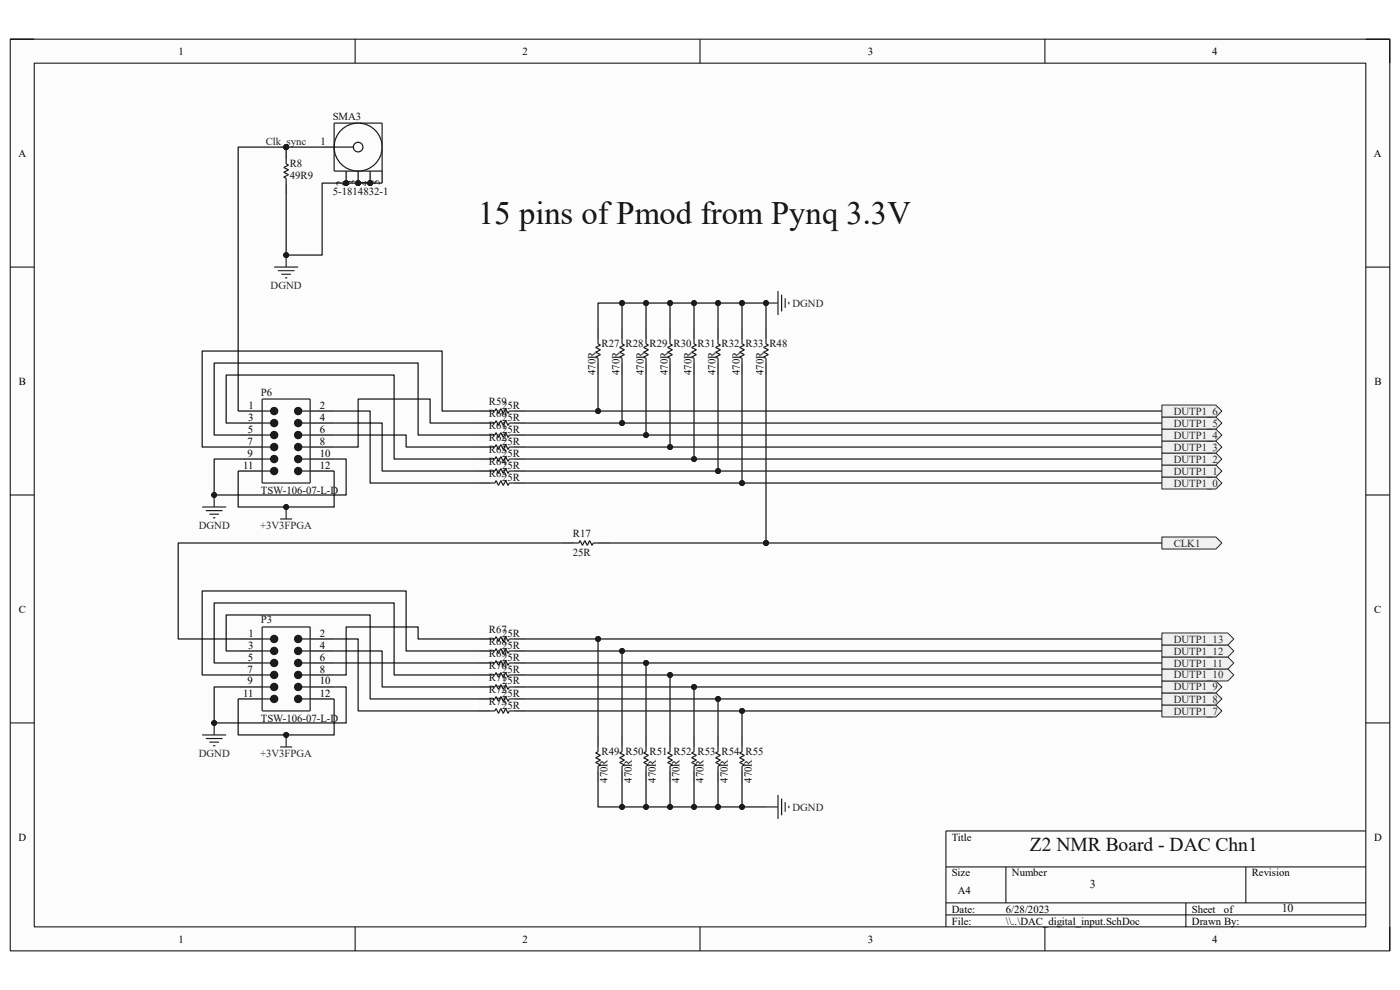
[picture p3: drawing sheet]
<svg xmlns="http://www.w3.org/2000/svg" width="297mm" height="210mm" viewBox="0 0 297 210" stroke-linecap="round" stroke-linejoin="round" font-family="sans-serif">
<path d="M2.2 8.3h292.7v193.4h-292.7z" fill-rule="evenodd" fill="#fcfcfc"/>
<path d="M2.2 8.3h292.7v193.4h-292.7z" fill="none" stroke="#000" stroke-width=".21"/>
<path d="M7.3 13.4h282.5v183.2h-282.5z" fill-rule="evenodd" fill="#fcfcfc"/>
<g fill="none" stroke="#000" stroke-width=".21">
<path d="M2.2 8.3h5.1M7.3 13.4h282.5v183.2h-282.5zM75.3 8.3v5.1M148.5 8.3v5.1M221.7 8.3v5.1M289.8 8.3h5.1v5.1M2.2 56.7h5.1M289.8 56.7h5.1M2.2 105h5.1M289.8 105h5.1M2.2 153.4h5.1M289.8 153.4h5.1"/>
<path d="M289.8 176.3h-89.1v20.3M75.3 196.6v5.1M148.5 196.6v5.1M200.7 183.9h89.1M200.7 191.5h89.1M200.7 194.1h89.1M213.4 183.9v7.6M221.7 196.6v5.1M251.6 191.5v5.1M264.3 183.9v7.6M294.9 196.6v5.1"/>
</g>
<path d="M42.9 107.6h5.1M43.7 108.3h3.5M44.4 109.1h2.1M45.2 109.8h.5M45.4 105v2.6" fill="none" stroke="#262626" stroke-width=".25"/>
<circle cx="45.4" cy="105" r=".51" fill="#0e0e0e"/>
<circle cx="45.4" cy="105" r=".51" fill="none" stroke="#0e0e0e" stroke-width=".21"/>
<path d="M42.9 155.9h5.1M43.7 156.7h3.5M44.4 157.4h2.1M45.2 158.2h.5M45.4 153.4v2.5" fill="none" stroke="#262626" stroke-width=".25"/>
<circle cx="45.4" cy="153.4" r=".51" fill="#0e0e0e"/>
<circle cx="45.4" cy="153.4" r=".51" fill="none" stroke="#0e0e0e" stroke-width=".21"/>
<path d="M246.5 113.9h11.4l1.3 1.3-1.3 1.3h-11.4z" fill-rule="evenodd" fill="#f0f0f0"/>
<path d="M246.5 113.9h11.4l1.3 1.3-1.3 1.3h-11.4z" fill="none" stroke="#262626" stroke-width=".21"/>
<path d="M246.5 101.2h11.4l1.3 1.3-1.3 1.2h-11.4z" fill-rule="evenodd" fill="#f0f0f0"/>
<path d="M246.5 101.2h11.4l1.3 1.3-1.3 1.2h-11.4z" fill="none" stroke="#262626" stroke-width=".21"/>
<path d="M246.5 98.6h11.4l1.3 1.3-1.3 1.3h-11.4z" fill-rule="evenodd" fill="#f0f0f0"/>
<path d="M246.5 98.6h11.4l1.3 1.3-1.3 1.3h-11.4z" fill="none" stroke="#262626" stroke-width=".21"/>
<path d="M246.5 96.1h11.4l1.3 1.3-1.3 1.2h-11.4z" fill-rule="evenodd" fill="#f0f0f0"/>
<path d="M246.5 96.1h11.4l1.3 1.3-1.3 1.2h-11.4z" fill="none" stroke="#262626" stroke-width=".21"/>
<path d="M246.5 93.6h11.4l1.3 1.2-1.3 1.3h-11.4z" fill-rule="evenodd" fill="#f0f0f0"/>
<path d="M246.5 93.6h11.4l1.3 1.2-1.3 1.3h-11.4z" fill="none" stroke="#262626" stroke-width=".21"/>
<path d="M246.5 91h11.4l1.3 1.3-1.3 1.3h-11.4z" fill-rule="evenodd" fill="#f0f0f0"/>
<path d="M246.5 91h11.4l1.3 1.3-1.3 1.3h-11.4z" fill="none" stroke="#262626" stroke-width=".21"/>
<path d="M246.5 88.5h11.4l1.3 1.2-1.3 1.3h-11.4z" fill-rule="evenodd" fill="#f0f0f0"/>
<path d="M246.5 88.5h11.4l1.3 1.2-1.3 1.3h-11.4z" fill="none" stroke="#262626" stroke-width=".21"/>
<path d="M246.5 85.9h11.4l1.3 1.3-1.3 1.3h-11.4z" fill-rule="evenodd" fill="#f0f0f0"/>
<path d="M246.5 85.9h11.4l1.3 1.3-1.3 1.3h-11.4z" fill="none" stroke="#262626" stroke-width=".21"/>
<path d="M246.5 149.6h11.4l1.3 1.2-1.3 1.3h-11.4z" fill-rule="evenodd" fill="#f0f0f0"/>
<path d="M246.5 149.6h11.4l1.3 1.2-1.3 1.3h-11.4z" fill="none" stroke="#262626" stroke-width=".21"/>
<path d="M246.5 147h11.4l1.3 1.3-1.3 1.3h-11.4z" fill-rule="evenodd" fill="#f0f0f0"/>
<path d="M246.5 147h11.4l1.3 1.3-1.3 1.3h-11.4z" fill="none" stroke="#262626" stroke-width=".21"/>
<path d="M246.5 144.5h11.4l1.3 1.2-1.3 1.3h-11.4z" fill-rule="evenodd" fill="#f0f0f0"/>
<path d="M246.5 144.5h11.4l1.3 1.2-1.3 1.3h-11.4z" fill="none" stroke="#262626" stroke-width=".21"/>
<path d="M246.5 141.9h14l1.3 1.3-1.3 1.3h-14z" fill-rule="evenodd" fill="#f0f0f0"/>
<path d="M246.5 141.9h14l1.3 1.3-1.3 1.3h-14z" fill="none" stroke="#262626" stroke-width=".21"/>
<path d="M246.5 139.4h14l1.3 1.2-1.3 1.3h-14z" fill-rule="evenodd" fill="#f0f0f0"/>
<path d="M246.5 139.4h14l1.3 1.2-1.3 1.3h-14z" fill="none" stroke="#262626" stroke-width=".21"/>
<path d="M246.5 136.8h14l1.3 1.3-1.3 1.3h-14z" fill-rule="evenodd" fill="#f0f0f0"/>
<path d="M246.5 136.8h14l1.3 1.3-1.3 1.3h-14z" fill="none" stroke="#262626" stroke-width=".21"/>
<path d="M246.5 134.3h14l1.3 1.3-1.3 1.2h-14z" fill-rule="evenodd" fill="#f0f0f0"/>
<path d="M246.5 134.3h14l1.3 1.3-1.3 1.2h-14z" fill="none" stroke="#262626" stroke-width=".21"/>
<g fill="none" stroke="#000" stroke-width=".25">
<path d="M126.9 69.4v2.5M126.9 77v2.6M132 69.4v2.5M132 77v2.6M137.1 69.4v2.5M137.1 77v2.6M142.1 69.4v2.5M142.1 77v2.6M147.2 69.4v2.5M147.2 77v2.6M152.3 69.4v2.5M152.3 77v2.6"/>
<path d="M157.4 69.4v2.5M157.4 77v2.6M162.5 69.4v2.5M162.5 77v2.6M50.5 87.2h5.1M50.5 92.3h5.1M50.5 89.7h5.1M50.5 94.8h5.1M50.5 97.4h5.1M50.5 99.9h5.1M65.8 87.2h5.1M65.8 92.3h5.1"/>
<path d="M65.8 89.7h5.1M65.8 94.8h5.1M65.8 97.4h5.1M65.8 99.9h5.1M119.2 115.2h2.6M126.9 115.2h2.5M126.9 155.9v2.6M132 155.9v2.6M137.1 155.9v2.6M142.1 155.9v2.6M147.2 155.9v2.6M152.3 155.9v2.6"/>
<path d="M157.4 155.9v2.6M126.9 163.5v2.6M132 163.5v2.6M137.1 163.5v2.6M142.1 163.5v2.6M147.2 163.5v2.6M152.3 163.5v2.6M157.4 163.5v2.6"/>
</g>
<g fill="none" stroke="#1c1c1c" stroke-width=".25">
<path d="M126.9 71.9v1l.5 .3-1 .5 1 .5-1 .5 1 .5-1 .5 .5 .3v1M132 71.9v1l.5 .3-1 .5 1 .5-1 .5 1 .5-1 .5 .5 .3v1M137.1 71.9v1l.5 .3-1.1 .5 1.1 .5-1.1 .5 1.1 .5-1.1 .5 .6 .3v1M142.1 71.9v1l.6 .3-1.1 .5 1.1 .5-1.1 .5 1.1 .5-1.1 .5 .5 .3v1M147.2 71.9v1l.5 .3-1 .5 1 .5-1 .5 1 .5-1 .5 .5 .3v1M152.3 71.9v1l.5 .3-1 .5 1 .5-1 .5 1 .5-1 .5 .5 .3v1M157.4 71.9v1l.5 .3-1 .5 1 .5-1 .5 1 .5-1 .5 .5 .3v1M162.5 71.9v1l.5 .3-1 .5 1 .5-1 .5 1 .5-1 .5 .5 .3v1M55.6 87.2h1.8M121.8 115.2h1l.3-.5 .5 1 .5-1 .5 1 .5-1 .5 1 .3-.5h1M126.9 158.5v1l-.5 .2 1 .5-1 .5 1 .6-1 .5 1 .5-.5 .2v1M132 158.5v1l-.5 .2 1 .5-1 .5 1 .6-1 .5 1 .5-.5 .2v1"/>
<path d="M137.1 158.5v1l-.6 .2 1.1 .5-1.1 .5 1.1 .6-1.1 .5 1.1 .5-.5 .2v1M142.1 158.5v1l-.5 .2 1.1 .5-1.1 .5 1.1 .6-1.1 .5 1.1 .5-.6 .2v1M147.2 158.5v1l-.5 .2 1 .5-1 .5 1 .6-1 .5 1 .5-.5 .2v1M152.3 158.5v1l-.5 .2 1 .5-1 .5 1 .6-1 .5 1 .5-.5 .2v1M157.4 158.5v1l-.5 .2 1 .5-1 .5 1 .6-1 .5 1 .5-.5 .2v1"/>
</g>
<path d="M162.5 171.2h2.6M165.1 168.6v5.1M165.8 169.4v3.6M166.6 170.2v2M167.3 170.9v.5" fill="none" stroke="#262626" stroke-width=".25"/>
<circle cx="58.2" cy="87.2" r=".76" fill="#1c1c1c"/>
<g fill="none" stroke="#1c1c1c" stroke-width=".25">
<path d="M55.6 84.6h10.2v17.9h-10.2zM64 87.2h1.8"/>
<circle cx="58.2" cy="87.2" r=".76"/>
</g>
<circle cx="63.3" cy="87.2" r=".76" fill="#1c1c1c"/>
<g fill="none" stroke="#1c1c1c" stroke-width=".25">
<path d="M55.6 89.7h1.8M55.6 92.3h1.8M55.6 94.8h1.8M64 89.7h1.8M64 92.3h1.8M64 94.8h1.8"/>
<circle cx="63.3" cy="87.2" r=".76"/>
</g>
<circle cx="58.2" cy="89.7" r=".76" fill="#1c1c1c"/>
<circle cx="58.2" cy="89.7" r=".76" fill="none" stroke="#1c1c1c" stroke-width=".25"/>
<circle cx="63.3" cy="89.7" r=".76" fill="#1c1c1c"/>
<circle cx="63.3" cy="89.7" r=".76" fill="none" stroke="#1c1c1c" stroke-width=".25"/>
<circle cx="58.2" cy="92.3" r=".76" fill="#1c1c1c"/>
<circle cx="58.2" cy="92.3" r=".76" fill="none" stroke="#1c1c1c" stroke-width=".25"/>
<circle cx="63.3" cy="92.3" r=".76" fill="#1c1c1c"/>
<circle cx="63.3" cy="92.3" r=".76" fill="none" stroke="#1c1c1c" stroke-width=".25"/>
<circle cx="58.2" cy="94.8" r=".76" fill="#1c1c1c"/>
<circle cx="58.2" cy="94.8" r=".76" fill="none" stroke="#1c1c1c" stroke-width=".25"/>
<circle cx="63.3" cy="94.8" r=".76" fill="#1c1c1c"/>
<g fill="none" stroke="#1c1c1c" stroke-width=".25">
<path d="M55.6 97.4h1.8M55.6 99.9h1.8M64 97.4h1.8M64 99.9h1.8"/>
<circle cx="63.3" cy="94.8" r=".76"/>
</g>
<circle cx="58.2" cy="97.4" r=".76" fill="#1c1c1c"/>
<circle cx="58.2" cy="97.4" r=".76" fill="none" stroke="#1c1c1c" stroke-width=".25"/>
<circle cx="63.3" cy="97.4" r=".76" fill="#1c1c1c"/>
<circle cx="63.3" cy="97.4" r=".76" fill="none" stroke="#1c1c1c" stroke-width=".25"/>
<circle cx="58.2" cy="99.9" r=".76" fill="#1c1c1c"/>
<circle cx="58.2" cy="99.9" r=".76" fill="none" stroke="#1c1c1c" stroke-width=".25"/>
<circle cx="63.3" cy="99.9" r=".76" fill="#1c1c1c"/>
<g fill="none" stroke="#1c1c1c" stroke-width=".25">
<path d="M55.6 135.6h1.8"/>
<circle cx="63.3" cy="99.9" r=".76"/>
</g>
<path d="M50.5 135.6h5.1M50.5 138.1h5.1M65.8 135.6h5.1M65.8 138.1h5.1M50.5 140.6h5.1M50.5 143.2h5.1M50.5 145.7h5.1M50.5 148.3h5.1M65.8 140.6h5.1M65.8 143.2h5.1M65.8 145.7h5.1M65.8 148.3h5.1" fill="none" stroke="#000" stroke-width=".25"/>
<circle cx="58.2" cy="135.6" r=".76" fill="#1c1c1c"/>
<g fill="none" stroke="#1c1c1c" stroke-width=".25">
<path d="M55.6 133h10.2v17.8h-10.2zM64 135.6h1.8"/>
<circle cx="58.2" cy="135.6" r=".76"/>
</g>
<circle cx="63.3" cy="135.6" r=".76" fill="#1c1c1c"/>
<g fill="none" stroke="#1c1c1c" stroke-width=".25">
<path d="M55.6 138.1h1.8M64 138.1h1.8M55.6 140.6h1.8M55.6 143.2h1.8M64 140.6h1.8M64 143.2h1.8"/>
<circle cx="63.3" cy="135.6" r=".76"/>
</g>
<circle cx="58.2" cy="138.1" r=".76" fill="#1c1c1c"/>
<circle cx="58.2" cy="138.1" r=".76" fill="none" stroke="#1c1c1c" stroke-width=".25"/>
<circle cx="63.3" cy="138.1" r=".76" fill="#1c1c1c"/>
<circle cx="63.3" cy="138.1" r=".76" fill="none" stroke="#1c1c1c" stroke-width=".25"/>
<circle cx="58.2" cy="140.6" r=".76" fill="#1c1c1c"/>
<circle cx="58.2" cy="140.6" r=".76" fill="none" stroke="#1c1c1c" stroke-width=".25"/>
<circle cx="63.3" cy="140.6" r=".76" fill="#1c1c1c"/>
<circle cx="63.3" cy="140.6" r=".76" fill="none" stroke="#1c1c1c" stroke-width=".25"/>
<circle cx="58.2" cy="143.2" r=".76" fill="#1c1c1c"/>
<circle cx="58.2" cy="143.2" r=".76" fill="none" stroke="#1c1c1c" stroke-width=".25"/>
<circle cx="63.3" cy="143.2" r=".76" fill="#1c1c1c"/>
<g fill="none" stroke="#1c1c1c" stroke-width=".25">
<path d="M55.6 145.7h1.8M55.6 148.3h1.8M64 145.7h1.8M64 148.3h1.8"/>
<circle cx="63.3" cy="143.2" r=".76"/>
</g>
<circle cx="58.2" cy="145.7" r=".76" fill="#1c1c1c"/>
<circle cx="58.2" cy="145.7" r=".76" fill="none" stroke="#1c1c1c" stroke-width=".25"/>
<circle cx="63.3" cy="145.7" r=".76" fill="#1c1c1c"/>
<circle cx="63.3" cy="145.7" r=".76" fill="none" stroke="#1c1c1c" stroke-width=".25"/>
<circle cx="58.2" cy="148.3" r=".76" fill="#1c1c1c"/>
<circle cx="58.2" cy="148.3" r=".76" fill="none" stroke="#1c1c1c" stroke-width=".25"/>
<circle cx="63.3" cy="148.3" r=".76" fill="#1c1c1c"/>
<circle cx="63.3" cy="148.3" r=".76" fill="none" stroke="#1c1c1c" stroke-width=".25"/>
<path d="M162.5 64.3h2.6M165.1 61.7v5.1M165.8 62.5v3.6M166.6 63.3v2M167.3 64v.5" fill="none" stroke="#262626" stroke-width=".25"/>
<circle cx="162.5" cy="64.3" r=".51" fill="#0e0e0e"/>
<circle cx="162.5" cy="64.3" r=".51" fill="none" stroke="#0e0e0e" stroke-width=".21"/>
<g fill="none" stroke="#000" stroke-width=".25">
<path d="M101.4 87.2h2.6M101.4 89.7h2.6M101.4 92.3h2.6M101.4 94.8h2.6M101.4 97.4h2.6M101.4 99.9h2.6M109.1 87.2h2.5M109.1 89.7h2.5M109.1 92.3h2.5M109.1 94.8h2.5M109.1 97.4h2.5M109.1 99.9h2.5"/>
<path d="M101.4 102.5h2.6M109.1 102.5h2.5M101.4 135.6h2.6M101.4 138.1h2.6M109.1 135.6h2.5M109.1 138.1h2.5M101.4 140.6h2.6M101.4 148.3h2.6M101.4 145.7h2.6M101.4 150.8h2.6M101.4 143.2h2.6M109.1 140.6h2.5"/>
<path d="M109.1 148.3h2.5M109.1 145.7h2.5M109.1 150.8h2.5M109.1 143.2h2.5"/>
</g>
<g fill="none" stroke="#1c1c1c" stroke-width=".25">
<path d="M104 87.2h1l.2-.5 .6 1 .5-1 .5 1 .5-1 .5 1 .2-.5h1.1M104 89.7h1l.2-.5 .6 1 .5-1 .5 1 .5-1 .5 1 .2-.5h1.1M104 92.3h1l.2-.5 .6 1 .5-1 .5 1 .5-1 .5 1 .2-.5h1.1M104 94.8h1l.2-.5 .6 1 .5-1 .5 1 .5-1 .5 1 .2-.5h1.1M104 97.4h1l.2-.5 .6 1 .5-1 .5 1 .5-1 .5 1 .2-.5h1.1M104 99.9h1l.2-.5 .6 1 .5-1 .5 1 .5-1 .5 1 .2-.5h1.1M104 102.5h1l.2-.5 .6 1 .5-1 .5 1 .5-1 .5 1 .2-.5h1.1M104 135.6h1l.2-.6 .6 1.1 .5-1.1 .5 1.1 .5-1.1 .5 1.1 .2-.5h1.1M104 138.1h1l.2-.5 .6 1 .5-1 .5 1 .5-1 .5 1 .2-.5h1.1M104 140.6h1l.2-.5 .6 1 .5-1 .5 1 .5-1 .5 1 .2-.5h1.1M104 148.3h1l.2-.5 .6 1 .5-1 .5 1 .5-1 .5 1 .2-.5h1.1M104 145.7h1l.2-.5 .6 1 .5-1 .5 1 .5-1 .5 1 .2-.5h1.1"/>
<path d="M104 150.8h1l.2-.5 .6 1 .5-1 .5 1 .5-1 .5 1 .2-.5h1.1M104 143.2h1l.2-.5 .6 1 .5-1 .5 1 .5-1 .5 1 .2-.5h1.1"/>
</g>
<path d="M59.4 158.5h2.6M60.7 155.9v2.6" fill="none" stroke="#262626" stroke-width=".25"/>
<circle cx="60.7" cy="155.9" r=".51" fill="#0e0e0e"/>
<circle cx="60.7" cy="155.9" r=".51" fill="none" stroke="#0e0e0e" stroke-width=".21"/>
<path d="M59.4 110.1h2.6M60.7 107.6v2.5" fill="none" stroke="#262626" stroke-width=".25"/>
<circle cx="60.7" cy="107.6" r=".51" fill="#0e0e0e"/>
<circle cx="60.7" cy="107.6" r=".51" fill="none" stroke="#0e0e0e" stroke-width=".21"/>
<circle cx="60.7" cy="31.2" r=".51" fill="#0e0e0e"/>
<circle cx="60.7" cy="31.2" r=".51" fill="none" stroke="#0e0e0e" stroke-width=".21"/>
<path d="M60.7 31.2v2.6" fill="none" stroke="#000" stroke-width=".25"/>
<circle cx="60.7" cy="31.2" r=".51" fill="#0e0e0e"/>
<circle cx="60.7" cy="31.2" r=".51" fill="none" stroke="#0e0e0e" stroke-width=".21"/>
<path d="M60.7 38.8v2.6" fill="none" stroke="#000" stroke-width=".25"/>
<path d="M60.7 33.8v1l.5 .2-1 .5 1 .5-1 .5 1 .6-1 .5 .5 .2v1" fill="none" stroke="#1c1c1c" stroke-width=".25"/>
<path d="M58.2 56.7h5M58.9 57.4h3.6M59.7 58.2h2M60.4 58.9h.6M60.7 54.1v2.6" fill="none" stroke="#262626" stroke-width=".25"/>
<circle cx="60.7" cy="54.1" r=".51" fill="#0e0e0e"/>
<circle cx="60.7" cy="54.1" r=".51" fill="none" stroke="#0e0e0e" stroke-width=".21"/>
<circle cx="60.7" cy="31.2" r=".51" fill="#0e0e0e"/>
<circle cx="60.7" cy="31.2" r=".51" fill="none" stroke="#0e0e0e" stroke-width=".21"/>
<path d="M68.3 31.2h-17.8v56" fill="none" stroke="#0e0e0e" stroke-width=".25"/>
<circle cx="60.7" cy="31.2" r=".51" fill="#0e0e0e"/>
<circle cx="60.7" cy="31.2" r=".51" fill="none" stroke="#0e0e0e" stroke-width=".21"/>
<circle cx="73.4" cy="38.8" r=".51" fill="#0e0e0e"/>
<circle cx="73.4" cy="38.8" r=".51" fill="none" stroke="#0e0e0e" stroke-width=".21"/>
<circle cx="76" cy="38.8" r=".51" fill="#0e0e0e"/>
<circle cx="76" cy="38.8" r=".51" fill="none" stroke="#0e0e0e" stroke-width=".21"/>
<circle cx="78.5" cy="38.8" r=".51" fill="#0e0e0e"/>
<circle cx="78.5" cy="38.8" r=".51" fill="none" stroke="#0e0e0e" stroke-width=".21"/>
<path d="M68.3 31.2h2.6M73.4 36.3v2.5M81.1 36.3v2.5" fill="none" stroke="#000" stroke-width=".25"/>
<g fill="none" stroke="#1c1c1c" stroke-width=".25">
<circle cx="76" cy="31.2" r="1.02"/>
<circle cx="76" cy="31.2" r="5.1"/>
</g>
<circle cx="73.4" cy="38.8" r=".51" fill="#0e0e0e"/>
<circle cx="73.4" cy="38.8" r=".51" fill="none" stroke="#0e0e0e" stroke-width=".21"/>
<path d="M76 36.3v2.5" fill="none" stroke="#000" stroke-width=".25"/>
<circle cx="76" cy="38.8" r=".51" fill="#0e0e0e"/>
<circle cx="76" cy="38.8" r=".51" fill="none" stroke="#0e0e0e" stroke-width=".21"/>
<path d="M78.5 36.3v2.5" fill="none" stroke="#000" stroke-width=".25"/>
<circle cx="78.5" cy="38.8" r=".51" fill="#0e0e0e"/>
<circle cx="78.5" cy="38.8" r=".51" fill="none" stroke="#0e0e0e" stroke-width=".21"/>
<path d="M70.9 26.1h10.2v10.2h-10.2zM70.9 31.2h4.1" fill="none" stroke="#1c1c1c" stroke-width=".25"/>
<path d="M101.4 87.2h-7.6v-12.7h-50.9v20.3h7.6M119.2 115.2h-81.4v20.4h12.7M101.4 138.1h-15.2v-12.7h-43.3v17.8h7.6M50.5 145.7h-5.1v7.7h28v-7.7h-2.5" fill="none" stroke="#0e0e0e" stroke-width=".25"/>
<circle cx="45.4" cy="153.4" r=".51" fill="#0e0e0e"/>
<circle cx="45.4" cy="153.4" r=".51" fill="none" stroke="#0e0e0e" stroke-width=".21"/>
<path d="M50.5 97.4h-5.1v7.6h28v-7.6h-2.5M50.5 140.6h-5.1v-12.7h38.2v15.3h17.8" fill="none" stroke="#0e0e0e" stroke-width=".25"/>
<circle cx="45.4" cy="105" r=".51" fill="#0e0e0e"/>
<circle cx="45.4" cy="105" r=".51" fill="none" stroke="#0e0e0e" stroke-width=".21"/>
<path d="M50.5 92.3h-5.1v-15.3h43.3v15.3h12.7M50.5 89.7h-2.5v-10.1h35.6v17.8h17.8M50.5 138.1h-2.5v-7.6h30.5v17.8h22.9M50.5 148.3v7.6h20.4v-7.6" fill="none" stroke="#0e0e0e" stroke-width=".25"/>
<circle cx="60.7" cy="155.9" r=".51" fill="#0e0e0e"/>
<circle cx="60.7" cy="155.9" r=".51" fill="none" stroke="#0e0e0e" stroke-width=".21"/>
<path d="M50.5 99.9v7.7h20.4v-7.7" fill="none" stroke="#0e0e0e" stroke-width=".25"/>
<circle cx="60.7" cy="107.6" r=".51" fill="#0e0e0e"/>
<circle cx="60.7" cy="107.6" r=".51" fill="none" stroke="#0e0e0e" stroke-width=".21"/>
<path d="M70.9 92.3h15.3v2.5h15.2M70.9 89.7h10.2v10.2h20.3M70.9 87.2h7.6v15.3h22.9M101.4 89.7h-10.2v-5h-15.2v10.1h-5.1M70.9 138.1h10.2v7.6h20.3M70.9 135.6h5.1v15.2h25.4M101.4 135.6h-12.7v-2.6h-15.3v10.2h-2.5M70.9 140.6h30.5M111.6 150.8h134.9" fill="none" stroke="#0e0e0e" stroke-width=".25"/>
<circle cx="157.4" cy="150.8" r=".51" fill="#0e0e0e"/>
<circle cx="157.4" cy="150.8" r=".51" fill="none" stroke="#0e0e0e" stroke-width=".21"/>
<path d="M111.6 148.3h134.9" fill="none" stroke="#0e0e0e" stroke-width=".25"/>
<circle cx="152.3" cy="148.3" r=".51" fill="#0e0e0e"/>
<circle cx="152.3" cy="148.3" r=".51" fill="none" stroke="#0e0e0e" stroke-width=".21"/>
<path d="M111.6 145.7h134.9" fill="none" stroke="#0e0e0e" stroke-width=".25"/>
<circle cx="147.2" cy="145.7" r=".51" fill="#0e0e0e"/>
<circle cx="147.2" cy="145.7" r=".51" fill="none" stroke="#0e0e0e" stroke-width=".21"/>
<path d="M111.6 143.2h134.9" fill="none" stroke="#0e0e0e" stroke-width=".25"/>
<circle cx="142.1" cy="143.2" r=".51" fill="#0e0e0e"/>
<circle cx="142.1" cy="143.2" r=".51" fill="none" stroke="#0e0e0e" stroke-width=".21"/>
<path d="M111.6 140.6h134.9" fill="none" stroke="#0e0e0e" stroke-width=".25"/>
<circle cx="137.1" cy="140.6" r=".51" fill="#0e0e0e"/>
<circle cx="137.1" cy="140.6" r=".51" fill="none" stroke="#0e0e0e" stroke-width=".21"/>
<path d="M111.6 138.1h134.9" fill="none" stroke="#0e0e0e" stroke-width=".25"/>
<circle cx="132" cy="138.1" r=".51" fill="#0e0e0e"/>
<circle cx="132" cy="138.1" r=".51" fill="none" stroke="#0e0e0e" stroke-width=".21"/>
<path d="M111.6 135.6h134.9" fill="none" stroke="#0e0e0e" stroke-width=".25"/>
<circle cx="126.9" cy="135.6" r=".51" fill="#0e0e0e"/>
<circle cx="126.9" cy="135.6" r=".51" fill="none" stroke="#0e0e0e" stroke-width=".21"/>
<path d="M111.6 102.5h134.9" fill="none" stroke="#0e0e0e" stroke-width=".25"/>
<circle cx="157.4" cy="102.5" r=".51" fill="#0e0e0e"/>
<circle cx="157.4" cy="102.5" r=".51" fill="none" stroke="#0e0e0e" stroke-width=".21"/>
<path d="M111.6 99.9h134.9" fill="none" stroke="#0e0e0e" stroke-width=".25"/>
<circle cx="152.3" cy="99.9" r=".51" fill="#0e0e0e"/>
<circle cx="152.3" cy="99.9" r=".51" fill="none" stroke="#0e0e0e" stroke-width=".21"/>
<path d="M111.6 97.4h134.9" fill="none" stroke="#0e0e0e" stroke-width=".25"/>
<circle cx="147.2" cy="97.4" r=".51" fill="#0e0e0e"/>
<circle cx="147.2" cy="97.4" r=".51" fill="none" stroke="#0e0e0e" stroke-width=".21"/>
<path d="M111.6 94.8h134.9" fill="none" stroke="#0e0e0e" stroke-width=".25"/>
<circle cx="142.1" cy="94.8" r=".51" fill="#0e0e0e"/>
<circle cx="142.1" cy="94.8" r=".51" fill="none" stroke="#0e0e0e" stroke-width=".21"/>
<path d="M111.6 92.3h134.9" fill="none" stroke="#0e0e0e" stroke-width=".25"/>
<circle cx="137.1" cy="92.3" r=".51" fill="#0e0e0e"/>
<circle cx="137.1" cy="92.3" r=".51" fill="none" stroke="#0e0e0e" stroke-width=".21"/>
<path d="M111.6 89.7h134.9" fill="none" stroke="#0e0e0e" stroke-width=".25"/>
<circle cx="132" cy="89.7" r=".51" fill="#0e0e0e"/>
<circle cx="132" cy="89.7" r=".51" fill="none" stroke="#0e0e0e" stroke-width=".21"/>
<path d="M111.6 87.2h134.9" fill="none" stroke="#0e0e0e" stroke-width=".25"/>
<circle cx="126.9" cy="87.2" r=".51" fill="#0e0e0e"/>
<circle cx="126.9" cy="87.2" r=".51" fill="none" stroke="#0e0e0e" stroke-width=".21"/>
<path d="M126.9 166.1v5.1h35.6" fill="none" stroke="#0e0e0e" stroke-width=".25"/>
<circle cx="132" cy="171.2" r=".51" fill="#0e0e0e"/>
<circle cx="132" cy="171.2" r=".51" fill="none" stroke="#0e0e0e" stroke-width=".21"/>
<circle cx="137.1" cy="171.2" r=".51" fill="#0e0e0e"/>
<circle cx="137.1" cy="171.2" r=".51" fill="none" stroke="#0e0e0e" stroke-width=".21"/>
<circle cx="142.1" cy="171.2" r=".51" fill="#0e0e0e"/>
<circle cx="142.1" cy="171.2" r=".51" fill="none" stroke="#0e0e0e" stroke-width=".21"/>
<circle cx="147.2" cy="171.2" r=".51" fill="#0e0e0e"/>
<circle cx="147.2" cy="171.2" r=".51" fill="none" stroke="#0e0e0e" stroke-width=".21"/>
<circle cx="152.3" cy="171.2" r=".51" fill="#0e0e0e"/>
<circle cx="152.3" cy="171.2" r=".51" fill="none" stroke="#0e0e0e" stroke-width=".21"/>
<circle cx="157.4" cy="171.2" r=".51" fill="#0e0e0e"/>
<circle cx="157.4" cy="171.2" r=".51" fill="none" stroke="#0e0e0e" stroke-width=".21"/>
<path d="M126.9 69.4v-5.1h35.6v5.1" fill="none" stroke="#0e0e0e" stroke-width=".25"/>
<circle cx="162.5" cy="64.3" r=".51" fill="#0e0e0e"/>
<circle cx="162.5" cy="64.3" r=".51" fill="none" stroke="#0e0e0e" stroke-width=".21"/>
<circle cx="157.4" cy="64.3" r=".51" fill="#0e0e0e"/>
<circle cx="157.4" cy="64.3" r=".51" fill="none" stroke="#0e0e0e" stroke-width=".21"/>
<circle cx="152.3" cy="64.3" r=".51" fill="#0e0e0e"/>
<circle cx="152.3" cy="64.3" r=".51" fill="none" stroke="#0e0e0e" stroke-width=".21"/>
<circle cx="147.2" cy="64.3" r=".51" fill="#0e0e0e"/>
<circle cx="147.2" cy="64.3" r=".51" fill="none" stroke="#0e0e0e" stroke-width=".21"/>
<circle cx="142.1" cy="64.3" r=".51" fill="#0e0e0e"/>
<circle cx="142.1" cy="64.3" r=".51" fill="none" stroke="#0e0e0e" stroke-width=".21"/>
<circle cx="137.1" cy="64.3" r=".51" fill="#0e0e0e"/>
<circle cx="137.1" cy="64.3" r=".51" fill="none" stroke="#0e0e0e" stroke-width=".21"/>
<circle cx="132" cy="64.3" r=".51" fill="#0e0e0e"/>
<circle cx="132" cy="64.3" r=".51" fill="none" stroke="#0e0e0e" stroke-width=".21"/>
<path d="M129.4 115.2h33.1" fill="none" stroke="#0e0e0e" stroke-width=".25"/>
<circle cx="162.5" cy="115.2" r=".51" fill="#0e0e0e"/>
<circle cx="162.5" cy="115.2" r=".51" fill="none" stroke="#0e0e0e" stroke-width=".21"/>
<path d="M162.5 115.2h84" fill="none" stroke="#0e0e0e" stroke-width=".25"/>
<circle cx="162.5" cy="115.2" r=".51" fill="#0e0e0e"/>
<circle cx="162.5" cy="115.2" r=".51" fill="none" stroke="#0e0e0e" stroke-width=".21"/>
<path d="M126.9 135.6v20.3" fill="none" stroke="#0e0e0e" stroke-width=".25"/>
<circle cx="126.9" cy="135.6" r=".51" fill="#0e0e0e"/>
<circle cx="126.9" cy="135.6" r=".51" fill="none" stroke="#0e0e0e" stroke-width=".21"/>
<path d="M126.9 79.6v7.6" fill="none" stroke="#0e0e0e" stroke-width=".25"/>
<circle cx="126.9" cy="87.2" r=".51" fill="#0e0e0e"/>
<circle cx="126.9" cy="87.2" r=".51" fill="none" stroke="#0e0e0e" stroke-width=".21"/>
<path d="M132 166.1v5.1" fill="none" stroke="#0e0e0e" stroke-width=".25"/>
<circle cx="132" cy="171.2" r=".51" fill="#0e0e0e"/>
<circle cx="132" cy="171.2" r=".51" fill="none" stroke="#0e0e0e" stroke-width=".21"/>
<path d="M132 138.1v17.8" fill="none" stroke="#0e0e0e" stroke-width=".25"/>
<circle cx="132" cy="138.1" r=".51" fill="#0e0e0e"/>
<circle cx="132" cy="138.1" r=".51" fill="none" stroke="#0e0e0e" stroke-width=".21"/>
<path d="M132 79.6v10.1" fill="none" stroke="#0e0e0e" stroke-width=".25"/>
<circle cx="132" cy="89.7" r=".51" fill="#0e0e0e"/>
<circle cx="132" cy="89.7" r=".51" fill="none" stroke="#0e0e0e" stroke-width=".21"/>
<path d="M132 64.3v5.1" fill="none" stroke="#0e0e0e" stroke-width=".25"/>
<circle cx="132" cy="64.3" r=".51" fill="#0e0e0e"/>
<circle cx="132" cy="64.3" r=".51" fill="none" stroke="#0e0e0e" stroke-width=".21"/>
<path d="M137.1 166.1v5.1" fill="none" stroke="#0e0e0e" stroke-width=".25"/>
<circle cx="137.1" cy="171.2" r=".51" fill="#0e0e0e"/>
<circle cx="137.1" cy="171.2" r=".51" fill="none" stroke="#0e0e0e" stroke-width=".21"/>
<path d="M137.1 140.6v15.3" fill="none" stroke="#0e0e0e" stroke-width=".25"/>
<circle cx="137.1" cy="140.6" r=".51" fill="#0e0e0e"/>
<circle cx="137.1" cy="140.6" r=".51" fill="none" stroke="#0e0e0e" stroke-width=".21"/>
<path d="M137.1 79.6v12.7" fill="none" stroke="#0e0e0e" stroke-width=".25"/>
<circle cx="137.1" cy="92.3" r=".51" fill="#0e0e0e"/>
<circle cx="137.1" cy="92.3" r=".51" fill="none" stroke="#0e0e0e" stroke-width=".21"/>
<path d="M137.1 64.3v5.1" fill="none" stroke="#0e0e0e" stroke-width=".25"/>
<circle cx="137.1" cy="64.3" r=".51" fill="#0e0e0e"/>
<circle cx="137.1" cy="64.3" r=".51" fill="none" stroke="#0e0e0e" stroke-width=".21"/>
<path d="M142.1 166.1v5.1" fill="none" stroke="#0e0e0e" stroke-width=".25"/>
<circle cx="142.1" cy="171.2" r=".51" fill="#0e0e0e"/>
<circle cx="142.1" cy="171.2" r=".51" fill="none" stroke="#0e0e0e" stroke-width=".21"/>
<path d="M142.1 143.2v12.7" fill="none" stroke="#0e0e0e" stroke-width=".25"/>
<circle cx="142.1" cy="143.2" r=".51" fill="#0e0e0e"/>
<circle cx="142.1" cy="143.2" r=".51" fill="none" stroke="#0e0e0e" stroke-width=".21"/>
<path d="M142.1 79.6v15.2" fill="none" stroke="#0e0e0e" stroke-width=".25"/>
<circle cx="142.1" cy="94.8" r=".51" fill="#0e0e0e"/>
<circle cx="142.1" cy="94.8" r=".51" fill="none" stroke="#0e0e0e" stroke-width=".21"/>
<path d="M142.1 64.3v5.1" fill="none" stroke="#0e0e0e" stroke-width=".25"/>
<circle cx="142.1" cy="64.3" r=".51" fill="#0e0e0e"/>
<circle cx="142.1" cy="64.3" r=".51" fill="none" stroke="#0e0e0e" stroke-width=".21"/>
<path d="M147.2 166.1v5.1" fill="none" stroke="#0e0e0e" stroke-width=".25"/>
<circle cx="147.2" cy="171.2" r=".51" fill="#0e0e0e"/>
<circle cx="147.2" cy="171.2" r=".51" fill="none" stroke="#0e0e0e" stroke-width=".21"/>
<path d="M147.2 145.7v10.2" fill="none" stroke="#0e0e0e" stroke-width=".25"/>
<circle cx="147.2" cy="145.7" r=".51" fill="#0e0e0e"/>
<circle cx="147.2" cy="145.7" r=".51" fill="none" stroke="#0e0e0e" stroke-width=".21"/>
<path d="M147.2 79.6v17.8" fill="none" stroke="#0e0e0e" stroke-width=".25"/>
<circle cx="147.2" cy="97.4" r=".51" fill="#0e0e0e"/>
<circle cx="147.2" cy="97.4" r=".51" fill="none" stroke="#0e0e0e" stroke-width=".21"/>
<path d="M147.2 64.3v5.1" fill="none" stroke="#0e0e0e" stroke-width=".25"/>
<circle cx="147.2" cy="64.3" r=".51" fill="#0e0e0e"/>
<circle cx="147.2" cy="64.3" r=".51" fill="none" stroke="#0e0e0e" stroke-width=".21"/>
<path d="M152.3 166.1v5.1" fill="none" stroke="#0e0e0e" stroke-width=".25"/>
<circle cx="152.3" cy="171.2" r=".51" fill="#0e0e0e"/>
<circle cx="152.3" cy="171.2" r=".51" fill="none" stroke="#0e0e0e" stroke-width=".21"/>
<path d="M152.3 148.3v7.6" fill="none" stroke="#0e0e0e" stroke-width=".25"/>
<circle cx="152.3" cy="148.3" r=".51" fill="#0e0e0e"/>
<circle cx="152.3" cy="148.3" r=".51" fill="none" stroke="#0e0e0e" stroke-width=".21"/>
<path d="M152.3 79.6v20.3" fill="none" stroke="#0e0e0e" stroke-width=".25"/>
<circle cx="152.3" cy="99.9" r=".51" fill="#0e0e0e"/>
<circle cx="152.3" cy="99.9" r=".51" fill="none" stroke="#0e0e0e" stroke-width=".21"/>
<path d="M152.3 64.3v5.1" fill="none" stroke="#0e0e0e" stroke-width=".25"/>
<circle cx="152.3" cy="64.3" r=".51" fill="#0e0e0e"/>
<circle cx="152.3" cy="64.3" r=".51" fill="none" stroke="#0e0e0e" stroke-width=".21"/>
<path d="M157.4 166.1v5.1" fill="none" stroke="#0e0e0e" stroke-width=".25"/>
<circle cx="157.4" cy="171.2" r=".51" fill="#0e0e0e"/>
<circle cx="157.4" cy="171.2" r=".51" fill="none" stroke="#0e0e0e" stroke-width=".21"/>
<path d="M157.4 150.8v5.1" fill="none" stroke="#0e0e0e" stroke-width=".25"/>
<circle cx="157.4" cy="150.8" r=".51" fill="#0e0e0e"/>
<circle cx="157.4" cy="150.8" r=".51" fill="none" stroke="#0e0e0e" stroke-width=".21"/>
<path d="M157.4 79.6v22.9" fill="none" stroke="#0e0e0e" stroke-width=".25"/>
<circle cx="157.4" cy="102.5" r=".51" fill="#0e0e0e"/>
<circle cx="157.4" cy="102.5" r=".51" fill="none" stroke="#0e0e0e" stroke-width=".21"/>
<path d="M157.4 64.3v5.1" fill="none" stroke="#0e0e0e" stroke-width=".25"/>
<circle cx="157.4" cy="64.3" r=".51" fill="#0e0e0e"/>
<circle cx="157.4" cy="64.3" r=".51" fill="none" stroke="#0e0e0e" stroke-width=".21"/>
<path d="M162.5 79.6v35.6" fill="none" stroke="#0e0e0e" stroke-width=".25"/>
<circle cx="162.5" cy="115.2" r=".51" fill="#0e0e0e"/>
<circle cx="162.5" cy="115.2" r=".51" fill="none" stroke="#0e0e0e" stroke-width=".21"/>
<path d="M81.1 38.8h-12.8v15.3h-7.6v-12.7" fill="none" stroke="#0e0e0e" stroke-width=".25"/>
<circle cx="60.7" cy="54.1" r=".51" fill="#0e0e0e"/>
<circle cx="60.7" cy="54.1" r=".51" fill="none" stroke="#0e0e0e" stroke-width=".21"/>
<circle cx="73.4" cy="38.8" r=".51" fill="#0e0e0e"/>
<circle cx="73.4" cy="38.8" r=".51" fill="none" stroke="#0e0e0e" stroke-width=".21"/>
<circle cx="76" cy="38.8" r=".51" fill="#0e0e0e"/>
<circle cx="76" cy="38.8" r=".51" fill="none" stroke="#0e0e0e" stroke-width=".21"/>
<circle cx="78.5" cy="38.8" r=".51" fill="#0e0e0e"/>
<circle cx="78.5" cy="38.8" r=".51" fill="none" stroke="#0e0e0e" stroke-width=".21"/>
<text font-size="6.9" fill="#0e0e0e" x="101.4" y="47.5">15 pins of Pmod from Pynq 3.3V</text>
<text font-size="4.1" fill="#0e0e0e" x="218.5" y="180.5">Z2 NMR Board - DAC Chn1</text>
<g font-size="2.5" fill="#0e0e0e">
<text x="231.2" y="188.4">3</text>
<text x="271.9" y="193.5">10</text>
</g>
<g font-size="2.3">
<text x="37.9" y="11.6">1</text>
<text x="110.9" y="11.6">2</text>
<text x="184.1" y="11.6">3</text>
<text x="257.2" y="11.6">4</text>
<text x="3.9" y="33.2">A</text>
<text x="68" y="30.7">1</text>
<text x="291.5" y="33.2">A</text>
<text x="72.9" y="39.4" transform="rotate(-90 72.9 39.4)">2</text>
<text x="75.5" y="39.3" transform="rotate(-90 75.5 39.3)">3</text>
<text x="78" y="39.4" transform="rotate(-90 78 39.4)">4</text>
<text x="80.6" y="39.3" transform="rotate(-90 80.6 39.3)">5</text>
<text x="4" y="81.6">B</text>
<text x="291.6" y="81.6">B</text>
<text x="52.6" y="89.2">3</text>
<text x="52.7" y="86.7">1</text>
<text x="67.8" y="86.7">2</text>
<text x="67.8" y="89.2">4</text>
<text x="52.5" y="94.3">7</text>
<text x="52.6" y="91.8">5</text>
<text x="67.8" y="91.8">6</text>
<text x="67.8" y="94.3">8</text>
<text x="51.6" y="99.4">11</text>
<text x="52.5" y="96.9">9</text>
<text x="67.8" y="96.9">10</text>
<text x="67.8" y="99.4">12</text>
<text x="4" y="130">C</text>
<text x="291.5" y="130">C</text>
<text x="52.6" y="137.6">3</text>
<text x="52.7" y="135">1</text>
<text x="67.8" y="135">2</text>
<text x="67.8" y="137.6">4</text>
<text x="52.5" y="142.7">7</text>
<text x="52.6" y="140.1">5</text>
<text x="67.8" y="140.1">6</text>
<text x="67.8" y="142.7">8</text>
<text x="51.6" y="147.8">11</text>
<text x="52.5" y="145.2">9</text>
<text x="67.8" y="145.2">10</text>
<text x="67.8" y="147.8">12</text>
<text x="3.9" y="178.3">D</text>
<text x="201.9" y="178.3">Title</text>
<text x="291.5" y="178.3">D</text>
<text x="201.9" y="185.9">Size</text>
<text x="214.7" y="185.9">Number</text>
<text x="265.5" y="185.9">Revision</text>
<text x="203.2" y="189.7">A4</text>
<text x="201.9" y="193.6">Date:</text>
<text x="201.9" y="196.1">File:</text>
<text x="213.4" y="193.6">6/28/2023</text>
<text x="213.4" y="196.1">\\..\DAC_digital_input.SchDoc</text>
<text x="252.9" y="193.6">Sheet</text>
<text x="252.9" y="196.1">Drawn By:</text>
<text x="259.7" y="193.6">of</text>
<text x="37.9" y="199.9">1</text>
<text x="110.9" y="199.9">2</text>
<text x="184.1" y="199.9">3</text>
<text x="257.2" y="199.9">4</text>
</g>
<g font-size="2.3" fill="#0e0e0e">
<text x="70.6" y="25.4">SMA3</text>
<text x="61.5" y="35.5">R8</text>
<text x="61.5" y="38.1">49R9</text>
<text x="70.6" y="41.4">5-1814832-1</text>
<text x="127.6" y="73.7">R27 R28 R29 R30 R31 R32 R33 R48</text>
<text x="55.3" y="83.9">P6</text>
<text x="126.4" y="79.5" transform="rotate(-90 126.4 79.5)">470R</text>
<text x="131.4" y="79.5" transform="rotate(-90 131.4 79.5)">470R</text>
<text x="136.6" y="79.5" transform="rotate(-90 136.6 79.5)">470R</text>
<text x="141.6" y="79.5" transform="rotate(-90 141.6 79.5)">470R</text>
<text x="146.7" y="79.5" transform="rotate(-90 146.7 79.5)">470R</text>
<text x="151.8" y="79.5" transform="rotate(-90 151.8 79.5)">470R</text>
<text x="156.9" y="79.5" transform="rotate(-90 156.9 79.5)">470R</text>
<text x="162" y="79.5" transform="rotate(-90 162 79.5)">470R</text>
<text x="103.7" y="85.9">R59</text>
<text x="103.7" y="88.5">R60</text>
<text x="106.5" y="86.7">25R</text>
<text x="106.5" y="89.2">25R</text>
<text x="103.7" y="91">R61</text>
<text x="103.7" y="93.6">R62</text>
<text x="106.5" y="91.8">25R</text>
<text x="106.5" y="94.3">25R</text>
<text x="103.7" y="96.1">R63</text>
<text x="103.7" y="98.6">R64</text>
<text x="103.7" y="101.2">R65</text>
<text x="106.5" y="96.9">25R</text>
<text x="106.5" y="99.4">25R</text>
<text x="106.5" y="101.9">25R</text>
<text x="55.3" y="104.8">TSW-106-07-L-D</text>
<text x="121.5" y="113.9">R17</text>
<text x="121.5" y="118">25R</text>
<text x="55.3" y="132.2">P3</text>
<text x="103.7" y="134.3">R67</text>
<text x="103.7" y="136.8">R68</text>
<text x="106.5" y="135">25R</text>
<text x="106.5" y="137.6">25R</text>
<text x="103.7" y="139.4">R69</text>
<text x="103.7" y="141.9">R70</text>
<text x="106.5" y="140.1">25R</text>
<text x="106.5" y="142.7">25R</text>
<text x="103.7" y="147">R72</text>
<text x="103.7" y="144.4">R71</text>
<text x="103.7" y="149.6">R73</text>
<text x="106.5" y="147.8">25R</text>
<text x="106.5" y="145.2">25R</text>
<text x="55.3" y="153.1">TSW-106-07-L-D</text>
<text x="106.5" y="150.3">25R</text>
<text x="127.6" y="160.2">R49 R50 R51 R52 R53 R54 R55</text>
<text x="128.9" y="166.1" transform="rotate(-90 128.9 166.1)">470R</text>
<text x="134" y="166.1" transform="rotate(-90 134 166.1)">470R</text>
<text x="139.1" y="166.1" transform="rotate(-90 139.1 166.1)">470R</text>
<text x="144.2" y="166.1" transform="rotate(-90 144.2 166.1)">470R</text>
<text x="149.3" y="166.1" transform="rotate(-90 149.3 166.1)">470R</text>
<text x="154.4" y="166.1" transform="rotate(-90 154.4 166.1)">470R</text>
<text x="159.5" y="166.1" transform="rotate(-90 159.5 166.1)">470R</text>
</g>
<g font-size="2.3" fill="#262626">
<text x="56.4" y="30.7">Clk_sync</text>
<text x="57.4" y="61.3">DGND</text>
<text x="168.1" y="65.1">DGND</text>
<text x="249" y="88">DUTP1_6</text>
<text x="249" y="95.6">DUTP1_3</text>
<text x="249" y="93">DUTP1_4</text>
<text x="249" y="90.5">DUTP1_5</text>
<text x="249" y="100.7">DUTP1_1</text>
<text x="249" y="98.1">DUTP1_2</text>
<text x="249" y="103.2">DUTP1_0</text>
<text x="42.2" y="112.1">DGND</text>
<text x="55.2" y="112.1">+3V3FPGA</text>
<text x="249" y="116">CLK1</text>
<text x="249" y="136.3">DUTP1_13</text>
<text x="249" y="143.9">DUTP1_10</text>
<text x="249" y="141.4">DUTP1_11</text>
<text x="249" y="138.9">DUTP1_12</text>
<text x="249" y="149.1">DUTP1_8</text>
<text x="249" y="146.5">DUTP1_9</text>
<text x="249" y="151.6">DUTP1_7</text>
<text x="42.2" y="160.5">DGND</text>
<text x="55.2" y="160.5">+3V3FPGA</text>
<text x="168.1" y="172">DGND</text>
</g>
</svg>
